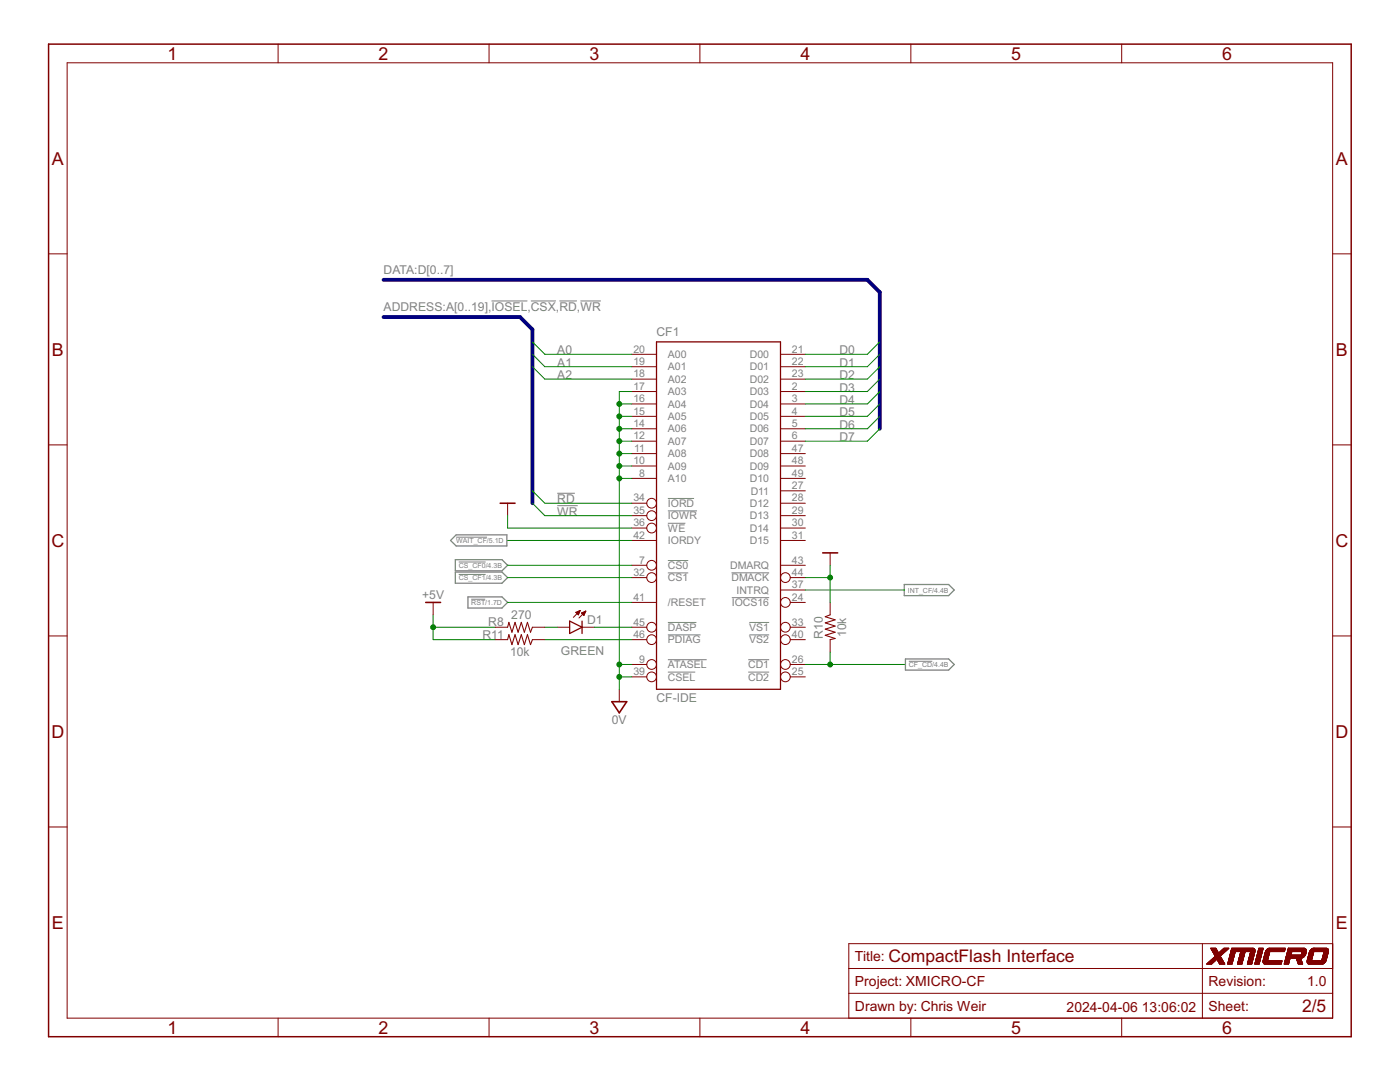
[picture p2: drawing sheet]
<svg xmlns="http://www.w3.org/2000/svg" width="279mm" height="216mm" viewBox="0 0 279 216" stroke-linecap="round" stroke-linejoin="round" font-family="sans-serif">
<g fill="none" stroke="#808080" stroke-width=".2">
<path d="M98.1 60h7.2M105.9 60h5.1M111.6 60h3.5M115.8 60h4.1M111.2 98.4h3.5M133.3 99.5h5.2M91 107.2h6.2M91.5 112.1h5.4M91.5 114.6h5.4M94 119.6h2.8M111.2 100.9h4.1M133.3 111.8h4.1"/>
<path d="M133.3 114.3h4.1M133.3 101.9h5.8M133.3 104.4h3.5M146 114.3h7.5M146 119.3h7.5M133.3 131.6h7.7M133.3 134.1h5.4M133.3 124.2h5.7M133.3 126.7h6.5M149.3 131.6h4.2M149.3 134.1h4.2M149.5 124.2h4"/>
<path d="M149.5 126.7h4M181.4 132h4.7"/>
</g>
<path d="M89.9 107.8l1.1-1.1h10.2v2.2h-10.2zM90.9 111.7h9.3l1.1 1.1-1.1 1.1h-9.3zM90.9 114.2h9.3l1.1 1.1-1.1 1.1h-9.3zM93.4 119.1h6.8l1.1 1.1-1.1 1.1h-6.8zM180.5 116.6h8.8l1.1 1.1-1.1 1.2h-8.8zM180.7 131.5h8.6l1.1 1.1-1.1 1.1h-8.6z" fill="none" stroke="#808080" stroke-width=".25"/>
<path d="M131 68.2h24.8v69.3h-24.8zM113.7 123.9l2.5 1.3-2.5 1.2zM116.2 123.9v2.5" fill="none" stroke="#800000" stroke-width=".25"/>
<g fill="none" stroke="#800000" stroke-width=".2">
<path d="M13.4 12.5h252.6v190.7h-252.6zM55.5 8.8v3.7M97.6 8.8v3.7M139.7 8.8v3.7M181.8 8.8v3.7M223.9 8.8v3.7M9.7 50.7h3.7M266 50.7h3.7M126.1 70.7h4.9M126.1 73.2h4.9M126.1 75.6h4.9M126.1 78.1h4.9"/>
<path d="M155.8 70.7h4.9M155.8 73.2h4.9M155.8 75.6h4.9M155.8 78.1h4.9M9.7 88.8h3.7M126.1 80.6h4.9M126.1 83.1h4.9M126.1 85.6h4.9M126.1 88h4.9M126.1 90.5h4.9M126.1 93h4.9M126.1 95.5h4.9"/>
<path d="M155.8 80.6h4.9M155.8 83.1h4.9M155.8 85.6h4.9M155.8 88h4.9M155.8 90.5h4.9M155.8 93h4.9M155.8 95.5h4.9M155.8 97.9h4.9M266 88.8h3.7M101.3 100.4v2.5M126.1 112.8h3M126.1 115.3h3"/>
<path d="M126.1 100.4h3M126.1 102.9h3M126.1 105.4h3M126.1 107.8h4.9M155.8 112.8h4.9M155.8 100.4h4.9M155.8 102.9h4.9M155.8 105.4h4.9M155.8 107.8h4.9M155.8 117.7h4.9M157.7 115.3h3M165.7 110.3v2.5"/>
<path d="M9.7 126.9h3.7M86.4 120.2v2.5M98.8 125.2h2.5M98.8 127.6h2.5M106.3 125.2h2.4M106.3 127.6h2.4M111.2 125.2h2.5M114.9 122.2l.9-.4-.4 .9zM114.9 122.2h.7M115 122.3h.6M115.1 122.4h.4M115.2 122.1h.5"/>
<path d="M115.3 122.5h.2M115.4 122.7h.1M115.5 122h.2M115.8 121.8h.1M115.8 121.8l-1.4 1.4M116.1 122.3h.7M116.1 122.4h.6M116.2 125.2h2.4M116.2 122.5h.4M116.3 122.2h.5M116.4 122.7h.2M116.5 122.8h.1"/>
<path d="M116.6 122.1h.2M116.9 122h.1M116.9 121.9l-1.4 1.4M116.9 121.9l-.9 .4 .5 .5M116.9 121.9l-.4 .9M123.6 137.5v2.5M126.1 132.6h3M126.1 135.1h3M126.1 120.2h4.9M126.1 125.2h3M126.1 127.6h3M157.7 132.6h3"/>
<path d="M157.7 135.1h3M157.7 120.2h3M157.7 125.2h3M157.7 127.6h3M165.7 120.2v2.5M165.7 127.6v2.5M266 126.9h3.7M9.7 165h3.7M266 165h3.7M169.4 193.3h96.6M169.4 198.2h96.6M240 188.3v14.9"/>
<path d="M241.6 189.2l1.1 .1M241.7 189.3h1M241.7 189.4h1.1M241.8 189.4h1M241.8 189.5h1M241.9 192.3h-1M241.9 189.6h1M241.9 191.4h2M241.9 189.7h1M241.9 189.7l1.1 .1M242 192.2l-1 .1M242 191.3h1.8"/>
<path d="M242 189.8h1M242 189.8l1 .1M242 192.2h-1M242 189.9h1M242 192.1l-.9 .1M242 189.9h1.1M242.1 191.3h1.7M242.1 190h1M242.1 190l1 .1M242.1 192.1h-1M242.1 191.2h1.7M242.1 190.1h1"/>
<path d="M242.1 190.1h1.1M242.2 192h-1M242.2 191.2h1.5M242.2 190.2h2M242.2 191.1h1.5M242.2 190.2h1.9M242.2 190.3h1.9M242.3 191.9l-1 .1M242.3 191.1h1.4M242.3 190.4h1.7M242.3 191.9h-1M242.3 191h1.3"/>
<path d="M242.4 191.8l-1 .1M242.4 190.5h1.4M242.4 190.9h1.2M242.4 191.8h-1M242.5 190.7h1.1M242.5 191.7h-1M242.5 190.9h1.1M242.5 190.8h1M242.5 191.7h-.9M242.6 191.6h-1M242.6 189.2l.6 1 1.1-1h.9l-1.7 1.6M242.6 191.6h-.9"/>
<path d="M242.7 189.2h-1.1l.9 1.6-1.7 1.6h1M242.7 191.5l-1 .1M242.8 191.5h-1M242.8 191.4l-.9 .1M242.9 191.4l1 .1M242.9 191.5h1M243 191.5l1 .1M243 191.6h1M243 191.7h1.1M243.1 191.7h1M243.1 191.8h1M243.1 191.8l1 .1"/>
<path d="M243.1 191.9h1.1M243.2 191.9l1 .1M243.2 192h1M243.2 192.1h1.1M243.3 192.1l1 .1M243.3 192.2h1M243.3 192.2l1.1 .1M243.4 192.3h1M243.5 190.8l.9 1.6h-1l-.5-1-1.1 1M243.6 190.7l-1.1 .1M243.7 190.6h-1.3M243.9 190.5h-1.5"/>
<path d="M243.9 190.4l-1.6 .1M244 190.3l-1.7 .1M244.2 190.1l-1 .1M244.3 190.1h-1M244.3 190l-.9 .1M244.4 190h-1M244.5 189.9h-1M244.6 189.8l-1 .1M244.6 189.8h-1M244.7 189.7l-1 .1M244.7 189.7h-1M244.8 189.6l-1 .1"/>
<path d="M244.9 189.6h-1.1M244.9 189.5h-1M244.9 189.5h-.9M245 189.4l-1 .1M245 192.3h.9M245 189.4h-.9M245.1 192.1h.8M245.1 192h.9M245.1 189.3l-1 .1M245.1 191.9h.9M245.2 191.8h.8M245.2 191.7h.8"/>
<path d="M245.2 189.3h-1M245.2 191.6h.9M245.2 189.2l-1 .1M245.2 191.5h.9M245.3 191.4h.8M245.3 191.3h.8M245.3 191.2h.9M245.3 191.1h.9M245.4 191h.8M245.4 190.9h.9M245.4 190.8h.9M245.4 190.7h.9"/>
<path d="M245.4 190.6h.9M245.5 190.6h.8M245.5 190.5h.9M245.5 190.3h.9M245.6 190.2h.8M245.6 190.1h.9M245.6 190h.9M245.6 189.9h.9M245.7 189.8h4.7M245.7 189.7h4.7M245.7 189.6h4.7M245.7 189.5h4.7"/>
<path d="M245.8 189.4l4.6 .1M245.8 189.4h4.6M245.8 189.3l4.6 .1M245.8 189.3h4.5M245.8 189.3h4.4M245.9 192.3h-.9M245.9 192.2l-.9 .1M245.9 192.2h-.9M246 192.1h-.9M246 191.9h-.9M246 191.8l-.8 .1M246.1 191.7h-.9"/>
<path d="M246.1 191.5h-.9M246.1 191.4l-.9 .1M246.2 191.2h-.9M246.2 191.1h-.9M246.3 190.8h-.9M246.3 190.7h-.9M246.4 190.5l-.9 .1M246.4 190.4l-.9 .1M246.4 190.4h-.9M246.4 190.3h-.9M246.5 190.1h-.9M246.5 190l-.9 .1"/>
<path d="M247 192.3h.9M247 192.2h.9M247 192.1h.9M247.1 192h.8M247.1 191.9h.9M247.1 191.8h.9M247.1 191.7h.9M247.2 191.6h.8M247.2 191.6h.9M247.2 191.5h.9M247.2 191.4h.9M247.2 191.3h.9"/>
<path d="M247.3 191.3h.8M247.3 191.2h.8M247.3 191.2h.9M247.3 191.1h.9M247.3 191h.9M247.4 190.9h.8M247.4 190.8h.8M247.4 190.8h.9M247.4 190.6h.9M247.5 190.5h.8M247.5 190.4h.8M247.5 190.4h.9"/>
<path d="M247.5 190.2h.9M247.6 190.1h.8M247.6 190h.9M247.6 189.9h.9M247.6 189.9l-.6 2.5h.8l.7-2.5M247.9 192.2h-.9M247.9 192.1h-.8M248 191.9l-.9 .1M248 191.8l-.9 .1M248 191.7h-.8M248.1 191.5l-.9 .1M248.1 191.4l-.9 .1"/>
<path d="M248.2 191.2h-.9M248.2 191l-.9 .1M248.3 190.8h-.9M248.3 190.7h-.9M248.3 190.5l-.8 .1M248.4 190.4h-.9M248.4 190.3h-.9M248.4 190.1h-.8M248.5 190l-.9 .1M249 192.3h.8M249 192.2h.9M249 192.1h.9"/>
<path d="M249 192h.9M249.1 191.9h.8M249.1 191.8h.8M249.1 191.8h.9M249.1 191.7h.9M249.1 191.6h.9M249.2 191.6h.8M249.2 191.5h.8M249.2 191.4h.8M249.2 191.4h.9M249.2 191.3h.9M249.3 191.2h.8"/>
<path d="M249.3 191h.8M249.3 190.9h.9M249.4 190.8h.8M249.4 190.6h.9M249.4 190.5h.9M249.4 190.4h.9M249.5 190.4h.8M249.5 190.2h.9M249.5 190.1h.9M249.6 190.1h.8M249.6 190h.8M249.6 189.9h.8"/>
<path d="M249.6 189.9l-.7 2.5h.9l.6-2.4M249.9 192.2h-.9M249.9 192.1l-.9 .1M249.9 192h-.9M250 191.7h-.9M250.1 191.3h-.9M250.1 189.2l.2 .1M250.1 189.2h-4.3l-.8 3.2h.9l.6-2.5M250.1 191.2l-.9 .1M250.1 191.1h-.8M250.2 191h-.9M250.2 190.9h-.9"/>
<path d="M250.2 190.8l-.9 .1M250.3 190.7h-.9M250.3 190.6h-.9M250.3 189.3l.1 .2M250.4 190.3h-.9M250.4 190.2h-.9M250.4 192.3h.9M250.4 189.5v.1M250.4 189.9h-4.8M250.4 189.6v.2M250.4 189.8v.2M250.5 192.2h.8"/>
<path d="M250.5 192.1h.9M250.5 192h.9M250.5 191.9h.9M250.6 191.7h.8M250.6 191.7h.9M250.6 191.6h.9M250.7 191.5h.8M250.7 191.3h.8M250.7 191.3h.9M250.7 191.2h.9M250.7 191.1h.9M250.8 191.1h.8"/>
<path d="M250.8 190.9h.9M250.8 190.8h.9M250.8 190.7h.9M250.9 190.6h.8M250.9 190.5h.9M251 190.3h.8M251 190.2h.8M251 190.1h.9M251.1 189.9h.8M251.1 189.8h.8M251.1 189.7h.9M251.2 189.5h.8"/>
<path d="M251.2 189.4h.9M251.2 189.3h.9M251.2 189.2h.9M251.3 192.4h-.9l.8-3.2h.9l-.8 3.2M251.3 192.3h-.9M251.4 192.1l-.9 .1M251.4 191.9h-.9M251.4 191.8h-.8M251.5 191.6h-.9M251.5 191.5l-.9 .1M251.5 191.5h-.8M251.5 191.4h-.8"/>
<path d="M251.6 191.2h-.9M251.6 191.1l-.9 .1M251.7 191h-.9M251.7 190.9h-.9M251.7 190.8h-.9M251.7 190.7l-.9 .1M251.8 190.5h-.9M251.8 190.4h-.9M251.8 190.2h-.8M251.9 190.1h-.9M251.9 190h-.9M251.9 189.8h-.8"/>
<path d="M252 189.7l-.9 .1M252 189.6h-.9M252.1 189.4h-.9M252.1 191.9h3.7M252.1 191.8h3.7M252.1 191.7h3.7M252.1 189.3l-.9 .1M252.1 192v.1M252.1 191.8v.2M252.1 191.7h3.7l-.1 .7h-3.3M252.1 192.1h3.7M252.1 192h3.7"/>
<path d="M252.1 191.6h.9M252.1 192.1l.2 .2M252.1 191.7v.1M252.1 191.5h.9M252.1 191.6v.1M252.1 192.1h3.6M252.2 192.2h3.5M252.2 191.4h.8M252.2 191.3h.8M252.2 191.2h.9M252.2 191.1h.9M252.2 192.3h3.5"/>
<path d="M252.2 191h.9M252.3 191h.8M252.3 192.3h3.4M252.3 190.9h.9M252.3 190.8h.9M252.3 190.7h.9M252.3 192.3l.1 .1M252.3 190.6h.9M252.4 190.5h.8M252.4 190.5h.9M252.4 190.4h.9M252.4 192.4h.1"/>
<path d="M252.4 190.3h.9M252.5 190.2h.8M252.5 190.1h.8M252.5 190.1h.9M252.5 190h.9M252.5 190l-.4 1.6M252.6 189.9l-.1 .1M252.6 189.8h3.7M252.6 189.7h3.8M252.6 189.7v.2M252.7 189.7h3.7M252.8 189.5h3.6"/>
<path d="M252.9 189.4l.3-.2h3.3l-.2 .7h-3.8M252.9 189.4l-.3 .3M252.9 189.4h3.6M253 191.6h-.9M253 189.3h3.5M253 191.3h-.8M253.1 191.2h-.9M253.1 191.1h-.9M253.1 189.3h3.4M253.2 190.9h-.9M253.2 190.8l-.9 .1M253.2 190.7h-.9"/>
<path d="M253.2 190.6h-.9M253.3 190.4l-.9 .1M253.3 190.3h-.9M253.3 190.2h-.8M253.4 189.9h-.9M253.4 189.9l-.5 1.8M255.8 192h-3.7M255.8 191.9l-3.7 .1M255.8 191.8l-3.7 .1M256.3 192.3h.9M256.3 192.2h.9M256.3 192.1h.9"/>
<path d="M256.3 189.8h-3.7M256.4 189.7l-3.8 .1M256.4 192h.8M256.4 191.9h.9M256.4 189.6h-3.7M256.4 191.8h.9M256.4 189.5h-3.6M256.5 191.7h.8M256.5 191.6h.8M256.5 191.5h.9M256.5 191.4h.9M256.6 191.3h.8"/>
<path d="M256.6 191.2h.9M256.8 190.6h3.7M256.8 190.5h3.7M256.8 190.5h.9M256.8 190.4h.9M256.8 190.3h.9M256.9 190.2h.8M256.9 190.1h.8M256.9 190h.9M256.9 189.9h.9M256.9 189.9h3.8M257 189.8h3.7"/>
<path d="M257 189.7h3.7M257 189.6h3.7M257 189.5h3.7M257.1 189.4h3.5M257.1 189.3l3.5 .1M257.1 189.3h3.4M257.1 189.2l3.3 .1M257.1 189.2l-.8 3.2h.9l.3-1.2M257.1 189.2h3.3M257.1 189.2l.7 .7-.2 .7M257.2 192.3h-.9M257.2 192.2l-.9 .1"/>
<path d="M257.2 192.1h-.8M257.3 192h-.9M257.3 191.8l-.9 .1M257.3 191.7h-.8M257.4 191.6h-.9M257.7 190.3l-.9 .1M257.8 190.1h-.9M257.8 190h-.9M258.7 191.2h.9M258.7 191.3h.9M258.8 191.4h.8M258.8 191.4l.9 .1"/>
<path d="M258.8 191.5h.9M258.8 191.5l.9 .1M258.8 191.6h.9M258.9 191.7h.8M258.9 191.7h.9M258.9 191.8h.9M258.9 191.8l.9 .1M259 191.9h.8M259 192h.8M259 192h.9M259 192.1h.9M259 192.1l.9 .1"/>
<path d="M259.1 192.2h.8M259.1 192.3h.8M259.1 192.3h.9M259.7 190.5h.8M259.7 190.4h.9M259.7 191.2h-.2l.5 1.2h-.9l-.4-1.2M259.7 191.2h-3.1M259.8 190.3h.8M259.8 190.2h.8M259.8 190.1h.8M259.8 190h.9M259.8 189.9h.9"/>
<path d="M259.9 189.9l-.2 .7M259.9 191.1l-.2 .1M259.9 191.1l-3.3 .1M260 191.1h-3.4M260.1 191l-3.5 .1M260.2 191h-3.6M260.2 190.9h-3.5M260.3 190.9h-3.6M260.3 190.8l-3.6 .1M260.3 190.8h-3.6M260.4 190.7l-3.7 .1M260.4 189.2l.2 .2"/>
<path d="M260.4 190.7h-3.7M260.5 190.6h-3.7M260.6 190.5l-.7 .6M260.6 190.4h-.9M260.6 190.4v.1M260.6 190.3l-.9 .1M260.6 189.4l.1 .1M260.6 189.4l-3.6 .1M260.7 190.1h-.9M260.7 189.5v.2M260.7 189.5h-3.7M260.7 190l-.1 .4"/>
<path d="M260.7 189.8l-3.8 .1M260.7 189.7h-3.7M260.7 189.7v.1M260.7 189.8v.2M260.9 191.9v.1M260.9 192h3.5M260.9 191.8h3.7M260.9 191.7h3.7M260.9 191.7v.2M260.9 192v.1M260.9 191.6h.8M260.9 191.6v.1"/>
<path d="M260.9 191.5h.9M260.9 192.1v.1M260.9 192.2l.1 .1M261 192.2h3.2M261 191.3h.8M261 191.2h.9M261 192.3h3.2M261 191.1h.9M261 192.3h.1M261.1 190.9h.8M261.1 192.3h3M261.1 192.3l.1 .1"/>
<path d="M261.1 190.8h.9M261.1 190.6h.9M261.2 192.4h2.7M261.2 190.5h.8M261.2 190.4h.8M261.2 190.4h.9M261.3 190.2h.8M261.3 190.1h.8M261.3 190h.8M261.3 190h.9M261.3 190l-.4 1.6M261.3 189.9h.9"/>
<path d="M261.4 189.9h3.7M261.4 189.8l-.1 .2M261.4 189.7h3.7M261.5 189.7l-.1 .1M261.5 189.6h3.6M261.6 189.5h3.5M261.7 191.6h-.8M261.7 189.4h3.3M261.8 191.5l-.9 .1M261.8 191.4h-.9M261.8 189.3h3.2M261.9 191.2h-.9"/>
<path d="M261.9 191.1l-.9 .1M261.9 191h-.9M261.9 189.3h3M262 190.8h-.9M262 190.7l-.9 .1M262 190.7h-.9M262 190.6h-.8M262.1 190.3l-.9 .1M262.1 189.2h2.6M262.1 190.3h-.9M262.1 190.2h-.8M262.1 189.2l-.3 .1-.3 .4"/>
<path d="M262.3 189.2l-.6 2.5M263.8 191.6h.8M263.8 191.6h.9M263.8 191.5h.9M263.8 191.4h.9M263.9 191.3h.8M263.9 191.3h.9M263.9 191.2h.9M263.9 191.1h.9M263.9 191h.9M264 190.9h.8M264 190.9h.9"/>
<path d="M264 190.8h.9M264 190.7h.9M264.1 190.6h.8M264.1 190.5h.8M264.1 192.3l-.2 .1M264.1 190.4h.9M264.1 190.3h.9M264.2 190.2h.8M264.2 190.1h.8M264.2 190h.9M264.2 189.9h.9M264.3 189.9l-.5 1.8"/>
<path d="M264.3 192.2h-3.4M264.3 192.1l-3.4 .1M264.4 192.1h-3.5M264.5 192h-3.6M264.5 191.9l-3.6 .1M264.5 191.9l-.4 .4M264.5 191.9h-3.6M264.6 191.8h-3.7M264.6 191.7h-3.7M264.7 191.6l-.2 .3M264.7 191.5l-.9 .1M264.7 189.2l.2 .1"/>
<path d="M264.7 191.4h-.8M264.8 191.2l-.9 .1M264.8 191.1l-.9 .1M264.8 191h-.8M264.9 190.9h-.9M264.9 189.3h.1M264.9 190.7l-.9 .1M265 190.5h-.9M265 189.3v.1M265 190.4h-.9M265 189.4h-3.3M265 189.4l.1 .1"/>
<path d="M265.1 190.1h-.9M265.1 189.5v.2M265.1 190h-.9M265.1 189.5h-3.5M265.1 190l-.4 1.6M265.1 189.9h-3.8M265.1 189.8h-3.7M265.1 189.7h-3.6M265.1 189.6l-3.6 .1M265.1 189.8v.2M265.1 189.7v.1M266 188.3h-96.6v14.9"/>
<path d="M55.5 203.2v3.7M97.6 203.2v3.7M139.7 203.2v3.7M181.8 203.2v3.7M223.9 203.2v3.7"/>
<circle cx="130" cy="112.8" r=".97"/>
<circle cx="130" cy="105.4" r=".97"/>
<circle cx="130" cy="100.4" r=".97"/>
<circle cx="130" cy="115.3" r=".97"/>
<circle cx="130" cy="102.9" r=".97"/>
<circle cx="156.7" cy="115.3" r=".97"/>
<circle cx="130" cy="132.6" r=".97"/>
<circle cx="130" cy="135.1" r=".97"/>
<circle cx="130" cy="125.2" r=".97"/>
<circle cx="130" cy="127.6" r=".97"/>
<circle cx="156.7" cy="132.6" r=".97"/>
<circle cx="156.7" cy="125.2" r=".97"/>
<circle cx="156.7" cy="120.2" r=".97"/>
<circle cx="156.7" cy="135.1" r=".97"/>
<circle cx="156.7" cy="127.6" r=".97"/>
</g>
<path d="M99.8 100.4h3M164.2 110.3h3M85 120.2h2.9M122.1 140h3l-1.5 2.2z" fill="none" stroke="#800000" stroke-width=".32"/>
<path d="M101.3 125.2l.3-1 .6 2 .6-2 .6 2 .6-2 .6 2 .7-2 .6 2 .4-1M101.3 127.6l.3-1 .6 2 .6-2 .6 2 .6-2 .6 2 .7-2 .6 2 .4-1M165.7 122.7l-1 .4 2 .6-2 .6 2 .6-2 .6 2 .7-2 .6 2 .6-1 .2" fill="none" stroke="#800000" stroke-width=".21"/>
<path d="M9.7 8.8h260v198.1h-260z" fill="none" stroke="#800000" stroke-width=".3"/>
<path d="M76.5 55.8h96.6l2.5 2.5v27.3M76.5 63.3h27.3l2.5 2.4v34.7" fill="none" stroke="#000080" stroke-width=".76"/>
<g fill="none" stroke="#008000" stroke-width=".2">
<path d="M106.3 73.2l2.4 2.4h17.4M106.3 70.7l2.4 2.5h17.4M106.3 68.2l2.4 2.5h17.4M126.1 78.1h-2.5v59.4M175.6 73.2l-2.5 2.4h-12.4M175.6 70.7l-2.5 2.5h-12.4M175.6 68.2l-2.5 2.5h-12.4M175.6 75.6l-2.5 2.5h-12.4M175.6 78.1l-2.5 2.5h-12.4M106.3 97.9l2.4 2.5h17.4M123.6 95.5h2.5M123.6 80.6h2.5"/>
<path d="M123.6 83.1h2.5M123.6 85.6h2.5M123.6 88h2.5M123.6 90.5h2.5M123.6 93h2.5M175.6 80.6l-2.5 2.5h-12.4M175.6 83.1l-2.5 2.5h-12.4M175.6 85.6l-2.5 2.4h-12.4M101.3 102.9v2.5h24.8M101.3 115.3h24.8M101.3 112.8h24.8M101.3 107.8h24.8"/>
<path d="M106.3 100.4l2.4 2.5h17.4M160.7 115.3h5M160.7 117.7h19.8M165.7 112.8v7.4M86.4 125.2h12.4M86.4 122.7v4.9h12.4M101.3 120.2h24.8M108.7 125.2h2.5M108.7 127.6h17.4M118.6 125.2h7.5M123.6 132.6h2.5M123.6 135.1h2.5"/>
<path d="M160.7 132.6h19.8M165.7 130.1v2.5"/>
</g>
<g fill="#008000" stroke="#008000" stroke-width=".2">
<circle cx="165.7" cy="115.3" r=".49"/>
<circle cx="86.4" cy="125.2" r=".49"/>
<circle cx="123.6" cy="80.6" r=".49"/>
<circle cx="123.6" cy="83.1" r=".49"/>
<circle cx="123.6" cy="85.6" r=".49"/>
<circle cx="123.6" cy="88" r=".49"/>
<circle cx="123.6" cy="90.5" r=".49"/>
<circle cx="123.6" cy="93" r=".49"/>
<circle cx="123.6" cy="135.1" r=".49"/>
<circle cx="123.6" cy="95.5" r=".49"/>
<circle cx="123.6" cy="132.6" r=".49"/>
<circle cx="165.7" cy="132.6" r=".49"/>
</g>
<g font-size="4" fill="#800000">
<text x="33.5" y="11.9">1</text>
<text x="75.5" y="11.9">2</text>
<text x="117.6" y="11.9">3</text>
<text x="159.7" y="11.9">4</text>
<text x="201.8" y="11.9">5</text>
<text x="243.9" y="11.9">6</text>
<text x="10.4" y="32.9">A</text>
<text x="266.6" y="32.9">A</text>
<text x="10.4" y="71">B</text>
<text x="266.6" y="71">B</text>
<text x="10.3" y="109.1">C</text>
<text x="266.5" y="109.1">C</text>
<text x="10.3" y="147.2">D</text>
<text x="266.5" y="147.2">D</text>
<text x="10.4" y="185.4">E</text>
<text x="266.6" y="185.4">E</text>
<text x="33.5" y="206.3">1</text>
<text x="75.5" y="206.3">2</text>
<text x="117.6" y="206.3">3</text>
<text x="159.7" y="206.3">4</text>
<text x="201.8" y="206.3">5</text>
<text x="243.9" y="206.3">6</text>
</g>
<g font-size="3.9" fill="#800000">
<text x="177.3" y="192">CompactFlash Interface</text>
<text x="259.8" y="201.9">2/5</text>
</g>
<g font-size="3.1" fill="#800000">
<text x="170.6" y="191.8">Title:</text>
<text x="170.6" y="196.7">Project: XMICRO-CF</text>
<text x="241.2" y="196.7">Revision:</text>
<text x="260.8" y="196.7">1.0</text>
<text x="170.6" y="201.7">Drawn by: Chris Weir</text>
<text x="212.9" y="201.9">2024-04-06</text>
<text x="227.9" y="201.9">13:06:02</text>
<text x="241.2" y="201.7">Sheet:</text>
</g>
<g font-size="2.7" fill="#808080">
<text x="76.5" y="54.6">DATA:D[0..7]</text>
<text x="76.5" y="62">ADDRESS:A[0..19],IOSEL,CSX,RD,WR</text>
<text x="111.2" y="70.7">A0</text>
<text x="131" y="67">CF1</text>
<text x="167.5" y="70.7">D0</text>
<text x="111.2" y="75.7">A2</text>
<text x="111.2" y="73.2">A1</text>
<text x="167.5" y="73.2">D1</text>
<text x="167.5" y="75.7">D2</text>
<text x="167.5" y="78.1">D3</text>
<text x="167.5" y="80.6">D4</text>
<text x="167.5" y="83.1">D5</text>
<text x="167.5" y="85.6">D6</text>
<text x="167.5" y="88">D7</text>
<text x="111.2" y="100.4">RD</text>
<text x="111.2" y="102.9">WR</text>
<text x="84.2" y="119.5">+5V</text>
<text x="97.4" y="124.9">R8</text>
<text x="102" y="123.4">270</text>
<text x="117.2" y="124.4">D1</text>
<text x="96.3" y="127.4">R11</text>
<text x="101.8" y="130.9">10k</text>
<text x="112" y="130.7">GREEN</text>
<text x="164.2" y="127.4" transform="rotate(-90 164.2 127.4)">R10</text>
<text x="168.9" y="127.1" transform="rotate(-90 168.9 127.1)">10k</text>
<text x="131" y="140">CF-IDE</text>
<text x="122.1" y="144.5">0V</text>
</g>
<g font-size="2.3" fill="#808080">
<text x="126.4" y="70.4">20</text>
<text x="133.3" y="71.4">A00</text>
<text x="149.7" y="71.4">D00</text>
<text x="158.1" y="70.4">21</text>
<text x="126.4" y="72.8">19</text>
<text x="126.4" y="75.3">18</text>
<text x="126.4" y="77.8">17</text>
<text x="133.3" y="73.9">A01</text>
<text x="133.3" y="76.4">A02</text>
<text x="149.7" y="73.9">D01</text>
<text x="149.7" y="76.4">D02</text>
<text x="158.1" y="72.8">22</text>
<text x="158.1" y="75.3">23</text>
<text x="158.1" y="77.8">2</text>
<text x="126.4" y="80.3">16</text>
<text x="126.4" y="82.7">15</text>
<text x="133.3" y="78.9">A03</text>
<text x="133.3" y="81.3">A04</text>
<text x="133.3" y="83.8">A05</text>
<text x="149.7" y="78.9">D03</text>
<text x="149.7" y="81.3">D04</text>
<text x="149.7" y="83.8">D05</text>
<text x="158.1" y="80.3">3</text>
<text x="158.1" y="82.7">4</text>
<text x="126.4" y="85.2">14</text>
<text x="126.4" y="87.7">12</text>
<text x="133.3" y="86.3">A06</text>
<text x="133.3" y="88.8">A07</text>
<text x="149.7" y="86.3">D06</text>
<text x="149.7" y="88.8">D07</text>
<text x="158.1" y="85.2">5</text>
<text x="158.1" y="87.7">6</text>
<text x="126.4" y="92.6">10</text>
<text x="126.6" y="90.2">11</text>
<text x="127.6" y="95.1">8</text>
<text x="133.3" y="91.2">A08</text>
<text x="133.3" y="93.7">A09</text>
<text x="149.7" y="91.2">D08</text>
<text x="149.7" y="93.7">D09</text>
<text x="158.1" y="90.2">47</text>
<text x="158.1" y="92.6">48</text>
<text x="158.1" y="95.1">49</text>
<text x="126.4" y="100.1">34</text>
<text x="133.3" y="96.2">A10</text>
<text x="133.3" y="101.2">IORD</text>
<text x="149.7" y="96.2">D10</text>
<text x="149.7" y="101.1">D12</text>
<text x="149.8" y="98.7">D11</text>
<text x="158.1" y="97.6">27</text>
<text x="158.1" y="100.1">28</text>
<text x="126.4" y="102.5">35</text>
<text x="126.4" y="105">36</text>
<text x="126.4" y="107.5">42</text>
<text x="133.3" y="103.6">IOWR</text>
<text x="133.3" y="106.1">WE</text>
<text x="149.7" y="103.6">D13</text>
<text x="149.7" y="106.1">D14</text>
<text x="158.1" y="102.5">29</text>
<text x="158.1" y="105">30</text>
<text x="158.1" y="107.5">31</text>
<text x="127.6" y="112.4">7</text>
<text x="133.3" y="113.5">CS0</text>
<text x="133.3" y="108.6">IORDY</text>
<text x="145.7" y="113.5">DMARQ</text>
<text x="149.7" y="108.6">D15</text>
<text x="158.1" y="112.4">43</text>
<text x="126.4" y="114.9">32</text>
<text x="126.4" y="119.9">41</text>
<text x="133.3" y="116">CS1</text>
<text x="146" y="116">DMACK</text>
<text x="147" y="118.5">INTRQ</text>
<text x="158.1" y="114.9">44</text>
<text x="158.1" y="119.9">24</text>
<text x="158.1" y="117.4">37</text>
<text x="126.4" y="124.8">45</text>
<text x="133.3" y="121">/RESET</text>
<text x="133.3" y="125.9">DASP</text>
<text x="146" y="121">IOCS16</text>
<text x="149.5" y="125.9">VS1</text>
<text x="158.1" y="124.8">33</text>
<text x="126.4" y="127.3">46</text>
<text x="133.3" y="128.4">PDIAG</text>
<text x="149.5" y="128.4">VS2</text>
<text x="158.1" y="127.3">40</text>
<text x="126.4" y="134.7">39</text>
<text x="127.6" y="132.2">9</text>
<text x="133.3" y="133.3">ATASEL</text>
<text x="133.3" y="135.8">CSEL</text>
<text x="149.3" y="133.3">CD1</text>
<text x="149.3" y="135.8">CD2</text>
<text x="158.1" y="132.2">26</text>
<text x="158.1" y="134.7">25</text>
</g>
<g font-size="1.6" fill="#808080">
<text x="91" y="108.3">WAIT_CF/5.1D</text>
<text x="91.6" y="113.3">CS_CF0/4.3B</text>
<text x="91.6" y="115.8">CS_CF1/4.3B</text>
<text x="181.2" y="118.2">INT_CF/4.4B</text>
<text x="94.1" y="120.7">RST/1.7D</text>
<text x="181.4" y="133.1">CF_CD/4.4B</text>
</g>
</svg>
